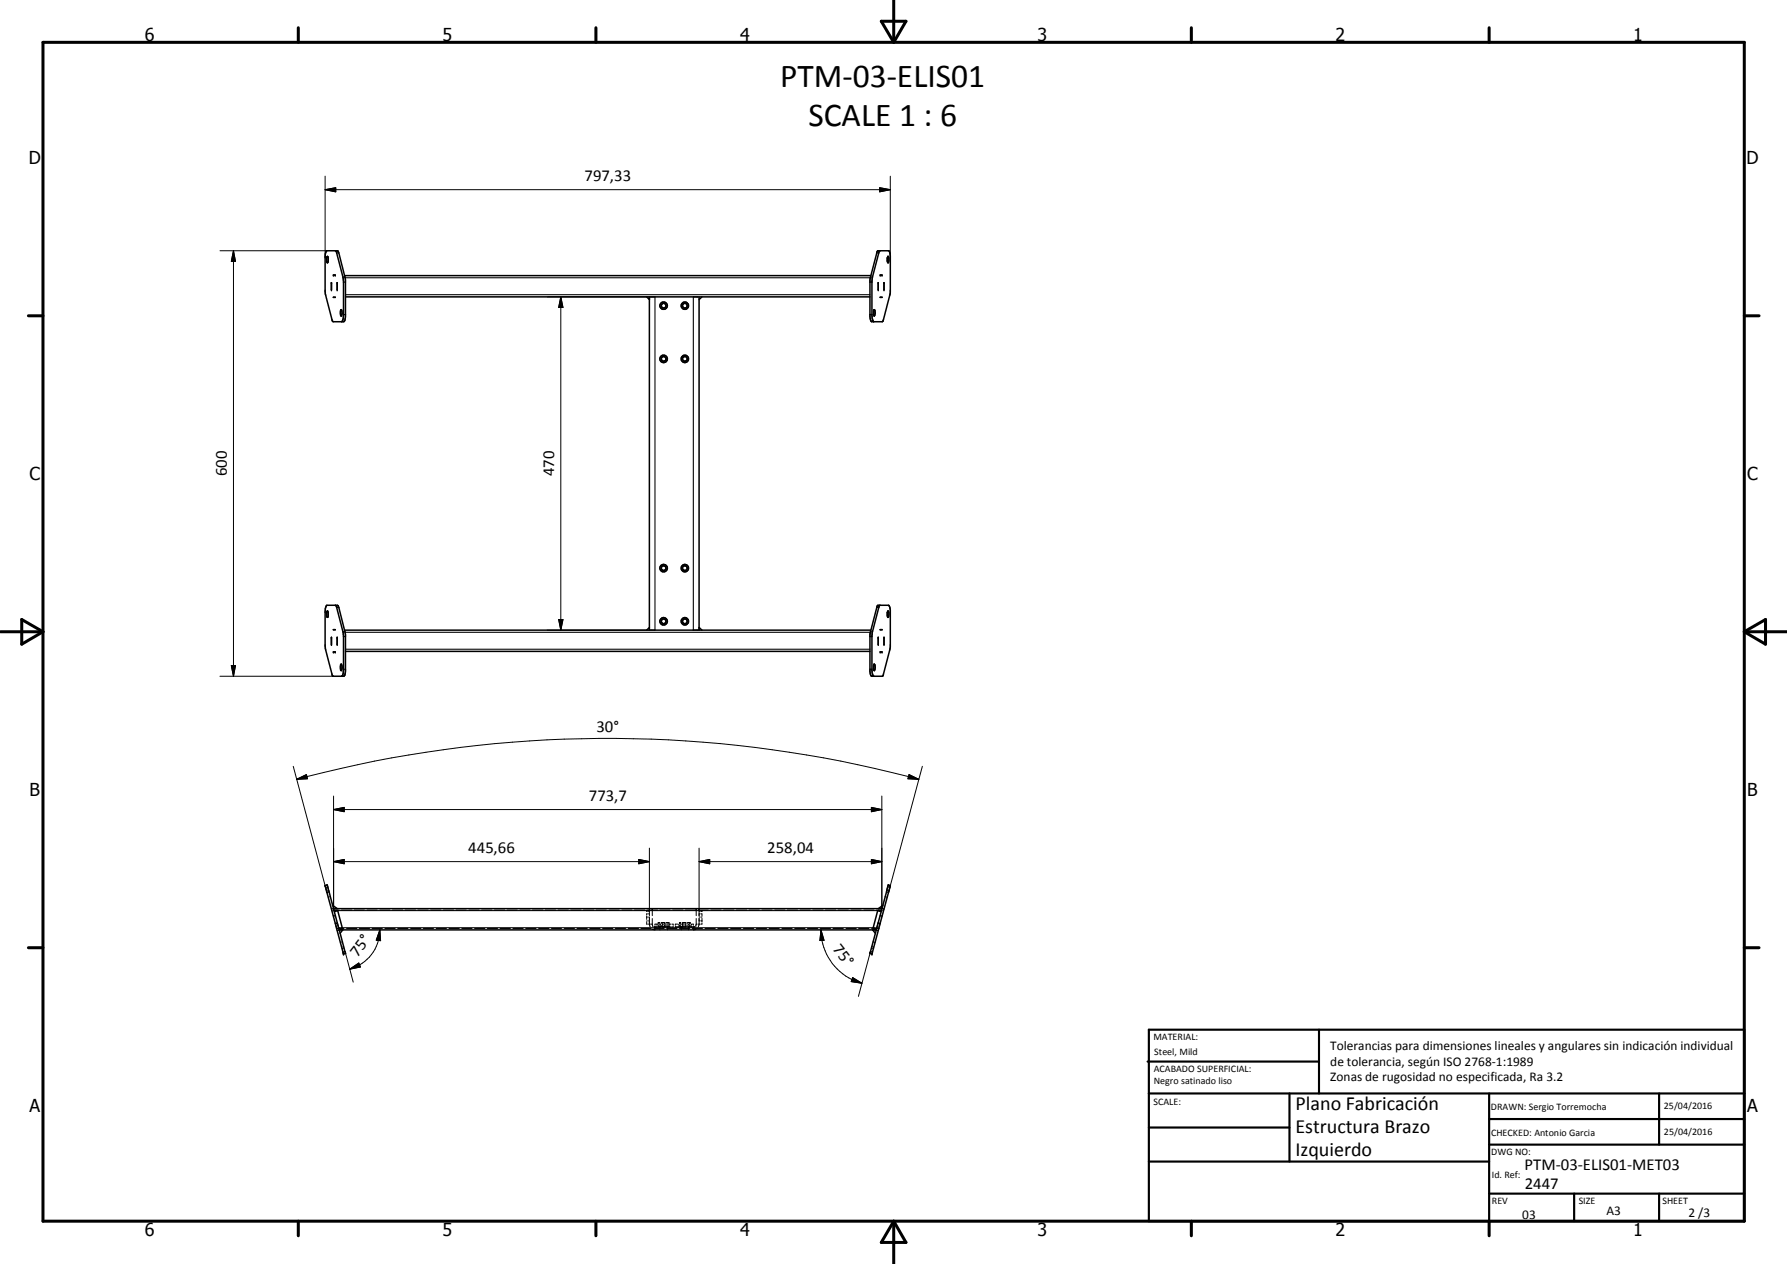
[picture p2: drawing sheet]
<svg xmlns="http://www.w3.org/2000/svg" width="420mm" height="297mm" viewBox="0 0 420 297" stroke-linecap="round" stroke-linejoin="round" font-family="sans-serif">
<g fill="none" stroke="#000" stroke-width=".24">
<path d="M51.7 58.9h25.2M54.9 58.9l.5 2.5h-1zM54.9 58.9v100M76.4 44.6l2.5-.5v1zM76.4 44.6h132.9M76.4 41.4v19.2M206.8 44.1l2.5 .5-2.5 .5zM209.3 41.4v19.2M128.7 69.8h24M131.9 69.8l.5 2.5h-1.1zM131.9 69.8v78.3M51.7 158.9h26.6"/>
<path d="M54.4 156.4h1l-.5 2.5zM128.7 148.1h24M131.3 145.6h1.1l-.5 2.5zM68.9 180.1l8 29.6M69.8 183.1l2.2-1.1 .3 1zM69.8 183.1a282.9 282.9 0 0 1 146.2 0M78.4 190.2l2.5-.5v1.1zM78.4 187.1v26.4M78.4 190.2h128.9M152.7 199.3v15.9M164.4 199.3v16M204.9 189.7l2.4 .5-2.4 .6z"/>
<path d="M207.3 187.1v26.4M213.7 182l2.3 1.1-2.5-.1zM216.9 180.1l-8 29.6M76.7 208.5l-.1 .1M77 209.3l-.2 .1M77 208.4l-.1 .1M77.2 210.8h.1M77.3 209.3h-.2M77.7 210.7h-.2M78.1 213.6h-.2M78.1 213.6l-.2 .1M78.2 214l-.1 .1"/>
<path d="M78.3 215.2h.2M78.4 213.5h-.1M78.4 202.5l2.5-.5v1zM78.4 202.5h74.3M78.5 213.9h1.2M78.5 213.9l-.1 .1M78.6 215.3h-.2M78.8 215.1h-.1M78.9 215.2l-.2 .1M79 216.9l-.2 .1M79.3 216.8l-.1 .1M79.4 218.6l-.1 .1"/>
<path d="M79.4 218.7h-.1M79.6 218.6l.2-.1-.2 .1M79.6 218h.3M79.7 218.2h1.1M80.2 218h.3M80.3 213.9h2.4M81.5 218.2h2.4M83.3 213.9h2.4M84.5 218.2h2.4M86.3 213.9h2.4M87.5 218.2h2.4M89.3 218.5l.2 2.6-1-.2z"/>
<path d="M89.3 213.9h2.4M89.3 218.5a9.6 9.6 0 0 1-7.1 9.3M90.5 218.2h2.4M92.3 213.9h2.4M93.5 218.2h2.4M95.3 213.9h2.4M96.6 218.2h2.4M98.2 213.9h2.5M99.5 218.2h2.4M101.2 213.9h2.5M102.6 218.2h2.4M104.3 213.9h2.3"/>
<path d="M105.6 218.2h2.4M107.3 213.9h2.3M108.6 218.2h2.4M110.3 213.9h2.3M111.6 218.2h2.4M113.2 213.9h2.4M114.6 218.2h2.4M116.2 213.9h2.4M117.6 218.2h2.4M119.2 213.9h2.4M120.6 218.2h2.4M122.2 213.9h2.4"/>
<path d="M123.6 218.2h2.4M125.2 213.9h2.4M126.6 218.2h2.5M128.2 213.9h2.4M129.7 218.2h2.3M131.2 213.9h2.4M132.7 218.2h2.4M134.2 213.9h2.4M135.7 218.2h2.4M137.2 213.9h2.4M138.7 218.2h2.4M140.2 213.9h2.4"/>
<path d="M141.7 218.2h2.4M143.2 213.9h2.4M144.7 218.2h2.4M146.2 213.9h2.4M147.7 218.2h2.4M149.2 213.9h2.4M150.2 202l2.5 .5-2.5 .5zM150.7 218.2h2.4M152 216.6v.6h.2M152 214v.2h.2M152 215.5h.2M152 216.4h.2"/>
<path d="M152 215.3v.8M152.2 213.9h2.4M152.2 214.8h-.2v.2M152.5 215.5h.2v1.7l.2 .6M152.5 217.2h.4M152.5 214.2h.2M152.5 216.4h.2M152.5 214.8h.2M152.7 213.5h.1M152.7 213.6h.1M153.1 217.2h.3M153.4 213.6h.1"/>
<path d="M153.4 213.5h.1M153.4 213.5v.1M153.4 213.7v1.5M153.4 215.9v1.6M153.4 218.3l.6 .2v-.2M153.4 217.5h.1M153.7 217.8h1.5M153.7 218.2h2.5M154 217.6v.5M154.2 217.2h-.2v.2M154.3 217.2h.4M154.5 217.2v.2"/>
<path d="M154.5 217.6v.2M154.8 217.4v.3h.2M155 217.2h.3v.2M155 216.8v.3M155 217.5v.3M155.1 216.8h-.3v.3M155.1 213.9h2.5M155.1 217.7h.1M155.1 217.8v.3M155.1 218.3v.2M155.5 217.5v.3M155.5 217.7h.1"/>
<path d="M155.5 217.8h.1M155.7 217.7h-.4v.1M155.8 217.6v.2h2.4M155.8 216.8v.3M155.8 217.5v.3M155.9 217.7h.6M156.2 217.7h.1M156.2 217.8h.1M156.2 217.1v-.3h-.7v.3M156.2 217.4v.3M156.4 217.2h-.6v.2M156.6 216.8v1"/>
<path d="M156.7 216.8h.4M156.7 218.2h2.5M156.7 217.7h.6M156.9 217.2h.8M156.9 217.7h.1M156.9 217.8v.3M156.9 218.3v.2M157 217.7h.1M157 217.8h.1M157 216.8v.3M157 217.4v.3M157.2 216.8l.1 .3"/>
<path d="M157.3 217.8h.1M157.3 217.5v.3M157.5 217.2v.2M157.5 217.6v.2M158 217.2h.3v.2M158.1 213.9h2.5M158.3 217.6v.2M159.3 217.2h-.5v.2M159.6 217.2v.2M159.6 217.6v.2M159.8 218.2h2.4M159.8 217.4v.3h.3"/>
<path d="M159.9 217.2h.8M160 216.8v.3M160 217.5v.3M160.1 216.8h-.3v.3M160.2 217.7h.1M160.2 217.8v.3M160.2 218.3v.2M160.3 217.8h.1M160.6 217.7h.1M160.6 217.8h.1M160.7 217.7h-.4M160.8 216.8v.3"/>
<path d="M160.8 217.5v.3M160.9 217.7h.5M161 217.2h.2v.6h-2.4v-.2M161.2 213.9h2.4M161.2 217.7h.1M161.2 217.8h.1M161.2 217.1v-.3h-.7v1M161.6 216.8v.3M161.6 217.5v.3M161.7 216.8h.4M161.7 217.7h.5M161.8 217.6v.2h1.6"/>
<path d="M161.9 217.7h.1M161.9 217.8v.3M161.9 218.3v.2M162 217.7h.1M162 217.8h.1M162.1 216.8v.3M162.1 217.4v.3M162.2 217.2h-.4v.2M162.2 216.8l.1 .3M162.2 217.8h.1M162.3 217.5v.3M162.6 217.2v.2"/>
<path d="M162.6 217.6v.2M162.6 217.2h.4v.2M162.8 218.2h2.4M163 218.3v.2l.7-.2M163 217.6v.5M163.4 217.8h.1M163.6 217.5h.1M163.7 213.5h.1M163.7 213.6h.1M163.7 213.5v.1M163.7 213.7v1.5M163.7 215.9v1.3"/>
<path d="M163.7 217.2h.2M163.7 217.2l-.1 .3M164.2 213.9h2.3M164.2 217.2h.4M164.4 202.5l2.5-.5v1zM164.4 213.6h.1M164.4 213.5h.1M164.4 215.8v1.4l-.2 .6M164.4 214.2h.2M164.4 215.5h.2M164.4 216.4h.2M164.4 214.8h.2"/>
<path d="M164.4 202.5h42.9M164.8 214.8h.2v.5M164.8 215.5h.2M164.8 216.4h.2M165 216.9v.3h-.2M165 214v.2h-.2M165 215.8v.9M165.8 218.2h2.4M167.2 213.9h2.3M168.8 218.2h2.4M170.1 213.9h2.4M171.8 218.2h2.4"/>
<path d="M173.1 213.9h2.4M174.8 218.2h2.4M176.1 213.9h2.4M177.8 218.2h2.4M179.1 213.9h2.4M180.8 218.2h2.4M182.1 213.9h2.4M183.8 218.2h2.5M185.1 213.9h2.4M186.8 218.2h2.5M188.1 213.9h2.4M189.9 218.2h2.4"/>
<path d="M191.1 213.9h2.4M192.9 218.2h2.4M193 218.5l.7 2.5h-.9zM193 218.5a12.9 12.9 0 0 0 9.6 12.6M194.1 213.9h2.4M195.9 218.2h2.4M197.1 213.9h2.4M198.9 218.2h2.4M200.1 213.9h2.4M201.9 218.2h2.4M203.1 213.9h2.4M204.9 202l2.4 .5-2.4 .5z"/>
<path d="M204.9 218.2h1.2M205.3 218h.3M205.9 218h.3M206.1 213.9h1.2M206.2 218.6l-.2-.1 .2 .1M206.3 218.6l.2 .1M206.3 218.7h.2M206.4 216.8l.3 .1M206.8 216.9l.2 .1M206.9 215.2l.2 .1M207 215.1h.1M207.2 215.3h.2"/>
<path d="M207.3 213.9l.1 .1M207.3 215.2h.1M207.3 213.5h.2h-.1M207.6 214l.1 .1M207.7 213.6h.1M207.7 213.6l.1 .1M208.1 210.7h.2M208.4 210.8h.2M208.5 209.3h.2M208.7 208.4l.2 .1M208.8 209.3l.2 .1M209.1 208.5l.1 .1"/>
<path d="M80.2 221.4l-.2 .1M80.3 221.4h.2M80.5 222.5l-.2 .1M80.6 222.9h-.2M80.7 222.8h.2M80.8 222.5h-.1M81.2 223.9l1.8 6.9M82.2 227.8l2.2-1.5 .3 .9zM200.5 229.7l2.1 1.4-2.5-.4zM204.7 223.6l-2.9 10.5M204.9 222.8h.2M205 222.5h.1"/>
<path d="M205.2 222.9h.2M205.3 221.4h.1M205.3 222.5l.1 .1M205.6 221.4l.2 .1"/>
</g>
<g fill="none" stroke="#000" stroke-width=".25">
<path d="M79.2 59.4h.5M206.2 59.4h.4M80.6 65.1h.5M80.8 66.3h.4M80.8 73.9h.4M81.1 65.3h123.5M81.2 69.3h123.3M154 69.8v78.3M163 69.8v78.3M204.5 66.3h.5M204.5 73.9h.5M204.7 65.1h.4"/>
<path d="M79.2 142.7h.5M80.6 148.5h.5M80.8 149.6h.4M80.8 157.3h.4M81.1 148.6h123.5M81.2 152.6h123.3M204.5 149.6h.5M204.5 157.3h.5M204.7 148.5h.4M206.2 142.7h.4M77.4 209.6l-.5 .1M78.6 214h128.6"/>
<path d="M79.3 217l-.4 .1M79.7 218.1l-.5 .1M80.5 218h124.8M206.2 218.1l.4 .1M206.4 217l.5 .1M208.4 209.6l.5 .1M81.1 223.6l-.5 .1M204.7 223.6l.4 .1"/>
</g>
<g fill="none" stroke="#000" stroke-width=".35">
<path d="M76.8 58.9h2.6l.1 .2 1.7 6.2v9.2l-.1 .9-.3 .2h-2.5l-.2-.2-1.6-6.2-.1-8.9zM78.9 58.9l1.8 6.6 .1 8.7-.1 .8-.4 .6M206.4 58.9h2.6l.2 .4 .1 9.4-1.7 6.7-.2 .2h-2.4l-.3-.4-.2-.7v-8.7zM206.8 58.9l-1.7 6.6-.1 8.7 .2 1 .2 .4M76.9 60.4l.1-.2 .2 .4-.2 1.2-.2-.5zM77.9 66.4v1.7M78.4 64.6h.4M78.4 69.8l.4 .1zM79.3 66.4v1.7M80.2 74.3h.1M80.2 72.8l-.2 .4 .2 1.1M80.2 72.8h.1"/>
<path d="M80.3 72.8a1.61 1.61 0 0 1 0 1.5M81.1 64.8h123.7M81.2 69.8h123.3M152 69.8l.7 .6M152.7 69.8v78.3M164.4 69.8v78.3M165 69.8l-.6 .6M205.5 72.8a.84 .84 0 0 1 .2 1.2l-.1 .3-.2-.1zM206.5 66.4v1.7M207 69.8l.4 .1zM207 64.6h.4M207.8 66.4v1.7"/>
<path d="M208.8 60.2l.2 .5-.2 1.1-.2-.5zM76.8 142.3l2.5-.1 .2 .2 1.7 6.2v9.2l-.1 .9-.3 .2h-2.5l-.2-.2-1.5-6-.2-9.1zM76.9 143.6h.1l.2 .3-.2 1.2-.2-.4zM77.9 149.8v1.6M78.4 148h.4zM78.4 153.2h.4M78.9 142.2l.2 .2 1.6 6.4 .1 8.7-.1 .8-.4 .6M79.3 149.8v1.6M80.1 156.2l.2-.1a1.53 1.53 0 0 1-.1 1.5l-.2-.5zM80.2 156.1h.1M81.1 148.1h123.7M81.2 153.1h123.3"/>
<path d="M152.7 147.4l-.7 .7M164.4 147.4l.6 .7M205.5 156.1a.84 .84 0 0 1 .2 1.3l-.1 .2-.2-.4zM206.2 142.4l.2-.2h2.5l.3 .5 .1 .6v8.8l-1.8 6.8h-2.5l-.3-.4-.2-.7v-8.7zM206.5 149.8v1.6M206.9 142.2l-.2 .2-1.6 6.4-.1 8.7 .2 1 .2 .4M207 148h.4zM207 153.2h.4M207.8 149.8v1.6M208.7 143.6h.1a1.42 1.42 0 0 1 .1 1.5l-.3-.4zM76.4 208.1v.1M76.9 208l4.3 16.1h-.5l-4.3-15.9"/>
<path d="M76.9 207.9v.1M76.9 207.9l-.5 .2M78.2 212.7l1.1 .8M78.4 213.5h128.9M78.6 214.2l.8-.2 1.1 4-.8 .2M79.7 218.5h126.3M80.6 218.5l-.6 .8M205.2 218.5l.6 .8M207.2 214.2l-.8-.2-1.1 4 .8 .2M207.6 212.7l-1.1 .8M208.9 207.9l.4 .3-4.3 16-.5-.2zM208.9 207.9v.1"/>
<circle cx="156" cy="71.8" r=".88"/>
<circle cx="156" cy="71.9" r=".55"/>
<circle cx="161" cy="71.8" r=".87"/>
<circle cx="161" cy="71.8" r=".55"/>
<circle cx="156" cy="84.3" r=".55"/>
<circle cx="156" cy="84.3" r=".88"/>
<circle cx="161" cy="84.3" r=".88"/>
<circle cx="161" cy="84.3" r=".55"/>
<circle cx="156" cy="133.5" r=".89"/>
<circle cx="156" cy="133.5" r=".57"/>
<circle cx="161" cy="133.5" r=".57"/>
<circle cx="161" cy="133.5" r=".87"/>
<circle cx="156" cy="146" r=".55"/>
<circle cx="156" cy="146" r=".88"/>
<circle cx="161" cy="146" r=".56"/>
<circle cx="161" cy="146" r=".87"/>
</g>
<g fill="#000">
<circle cx="77.9" cy="66.4" r=".18"/>
<circle cx="77.9" cy="68.1" r=".18"/>
<circle cx="78.4" cy="64.6" r=".18"/>
<circle cx="78.8" cy="64.6" r=".18"/>
<circle cx="79.3" cy="66.4" r=".18"/>
<circle cx="79.3" cy="68.1" r=".18"/>
<circle cx="206.5" cy="66.4" r=".18"/>
<circle cx="206.5" cy="68.1" r=".18"/>
<circle cx="207" cy="64.6" r=".18"/>
<circle cx="207.4" cy="64.6" r=".18"/>
<circle cx="207.8" cy="66.4" r=".18"/>
<circle cx="207.8" cy="68.1" r=".18"/>
<circle cx="77.9" cy="149.8" r=".18"/>
<circle cx="77.9" cy="151.4" r=".18"/>
<circle cx="78.4" cy="153.2" r=".18"/>
<circle cx="78.8" cy="153.2" r=".18"/>
<circle cx="79.3" cy="149.8" r=".18"/>
<circle cx="79.3" cy="151.4" r=".18"/>
<circle cx="206.5" cy="149.8" r=".18"/>
<circle cx="206.5" cy="151.4" r=".18"/>
<circle cx="207" cy="153.2" r=".18"/>
<circle cx="207.4" cy="153.2" r=".18"/>
<circle cx="207.8" cy="149.8" r=".18"/>
<circle cx="207.8" cy="151.4" r=".18"/>
<circle cx="80.8" cy="224.2" r=".18"/>
<circle cx="205" cy="224.2" r=".18"/>
</g>
<g fill="none" stroke="#000" stroke-width=".71">
<path d="M10.1 9.9h400v277.1h-400zM70.1 6.5v3.4M140.1 6.5v3.4M207.2 5h5.8l-2.9 4.9zM210.1 0v9.9M280.1 6.5v3.4M350.1 6.5v3.4M6.7 74.2h3.4M410.1 74.2h3.5M.1 148.5h10M5.1 145.6l5 2.9-5 2.9zM410.1 148.5h10"/>
<path d="M410.1 148.5l5-2.9v5.8zM6.7 222.7h3.4M410.1 222.7h3.5M70.1 287v3.4M140.1 287v3.4M210.1 287v10M210.1 287l2.9 5h-5.8zM280.1 287v3.4M350.1 287v3.4"/>
</g>
<g fill="none" stroke="#000" stroke-width=".51">
<path d="M269.8 249.5h40.3M270.1 242h140v45h-140zM270.1 257h140M303.2 257v16M310.1 242v15M350.1 257v30M390.1 257v12M270.1 265h33.1M270.1 273h80M350.1 269h60M350.1 263h60M350.1 280.5h60"/>
<path d="M370.1 280.5v6.5M390.1 280.5v6.5"/>
</g>
<g fill="#000">
<path d="M76.4 44.6l2.5-.5v1zM206.8 44.1l2.5 .5-2.5 .5zM54.9 58.9l.5 2.5h-1zM131.9 69.8l.5 2.5h-1.1zM54.4 156.4h1l-.5 2.5zM131.3 145.6h1.1l-.5 2.5zM69.8 183.1l2.2-1.1 .3 1zM78.4 190.2l2.5-.5v1.1zM204.9 189.7l2.4 .5-2.4 .6zM213.7 182l2.3 1.1-2.5-.1zM78.4 202.5l2.5-.5v1zM150.2 202l2.5 .5-2.5 .5z"/>
<path d="M164.4 202.5l2.5-.5v1zM204.9 202l2.4 .5-2.4 .5zM82.2 227.8l2.2-1.5 .3 .9zM89.3 218.5l.2 2.6-1-.2zM193 218.5l.7 2.5h-.9zM200.5 229.7l2.1 1.4-2.5-.4z"/>
</g>
<g font-size="7.9">
<text x="183.5" y="20.5">PTM-03-ELIS01</text>
<text x="190.1" y="29.5">SCALE 1 : 6</text>
</g>
<g font-size="4.7">
<text x="304.6" y="260.8">Plano Fabricación</text>
<text x="304.6" y="266.2">Estructura Brazo</text>
<text x="304.6" y="271.6">Izquierdo</text>
</g>
<g font-size="4.2">
<text x="34" y="9.6">6</text>
<text x="104" y="9.6">5</text>
<text x="174" y="9.6">4</text>
<text x="244" y="9.6">3</text>
<text x="314" y="9.6">2</text>
<text x="384" y="9.6">1</text>
<text x="6.8" y="38.7">D</text>
<text x="410.6" y="38.7">D</text>
<text x="7" y="112.9">C</text>
<text x="410.8" y="112.9">C</text>
<text x="7" y="187.1">B</text>
<text x="410.8" y="187.1">B</text>
<text x="7" y="261.4">A</text>
<text x="410.8" y="261.4">A</text>
<text x="34" y="290.4">6</text>
<text x="104" y="290.4">5</text>
<text x="174" y="290.4">4</text>
<text x="244" y="290.4">3</text>
<text x="314" y="290.4">2</text>
<text x="384" y="290.4">1</text>
</g>
<g font-size="3.9">
<text x="137.4" y="42.5">797,33</text>
<text x="53.3" y="111.9" transform="rotate(-90 53.3 111.9)">600</text>
<text x="130.3" y="111.9" transform="rotate(-90 130.3 111.9)">470</text>
<text x="140.3" y="172">30°</text>
<text x="138.4" y="188.2">773,7</text>
<text x="110.1" y="200.4">445,66</text>
<text x="180.4" y="200.4">258,04</text>
<text x="84" y="225.1" transform="rotate(-52 84 225.1)">75°</text>
<text x="195.7" y="223.1" transform="rotate(52 195.7 223.1)">75°</text>
<text x="358.5" y="275">PTM-03-ELIS01-MET03</text>
<text x="358.5" y="279.4">2447</text>
</g>
<g font-size="3.1">
<text x="312.7" y="246.8">Tolerancias para dimensiones lineales y angulares sin indicación individual</text>
<text x="312.7" y="250.4">de tolerancia, según ISO 2768-1:1989</text>
<text x="312.7" y="254">Zonas de rugosidad no especificada, Ra 3.2</text>
<text x="357.9" y="286.4">03</text>
<text x="377.7" y="285.6">A3</text>
<text x="397" y="285.9">2 /3</text>
</g>
<g font-size="2.4">
<text x="271.2" y="244.4">MATERIAL:</text>
<text x="271.3" y="252">ACABADO SUPERFICIAL:</text>
<text x="271.4" y="247.9">Steel, Mild</text>
<text x="271.3" y="254.6">Negro satinado liso</text>
<text x="271.2" y="259.7">SCALE:</text>
<text x="350.6" y="260.8">DRAWN: Sergio Torremocha</text>
<text x="391.2" y="260.6">25/04/2016</text>
<text x="350.6" y="267">CHECKED: Antonio Garcia</text>
<text x="391.2" y="266.7">25/04/2016</text>
<text x="350.6" y="271.4">DWG NO:</text>
<text x="350.8" y="276.9">Id. Ref:</text>
<text x="350.8" y="282.8">REV</text>
<text x="371.2" y="282.9">SIZE</text>
<text x="390.9" y="282.9">SHEET</text>
</g>
</svg>
